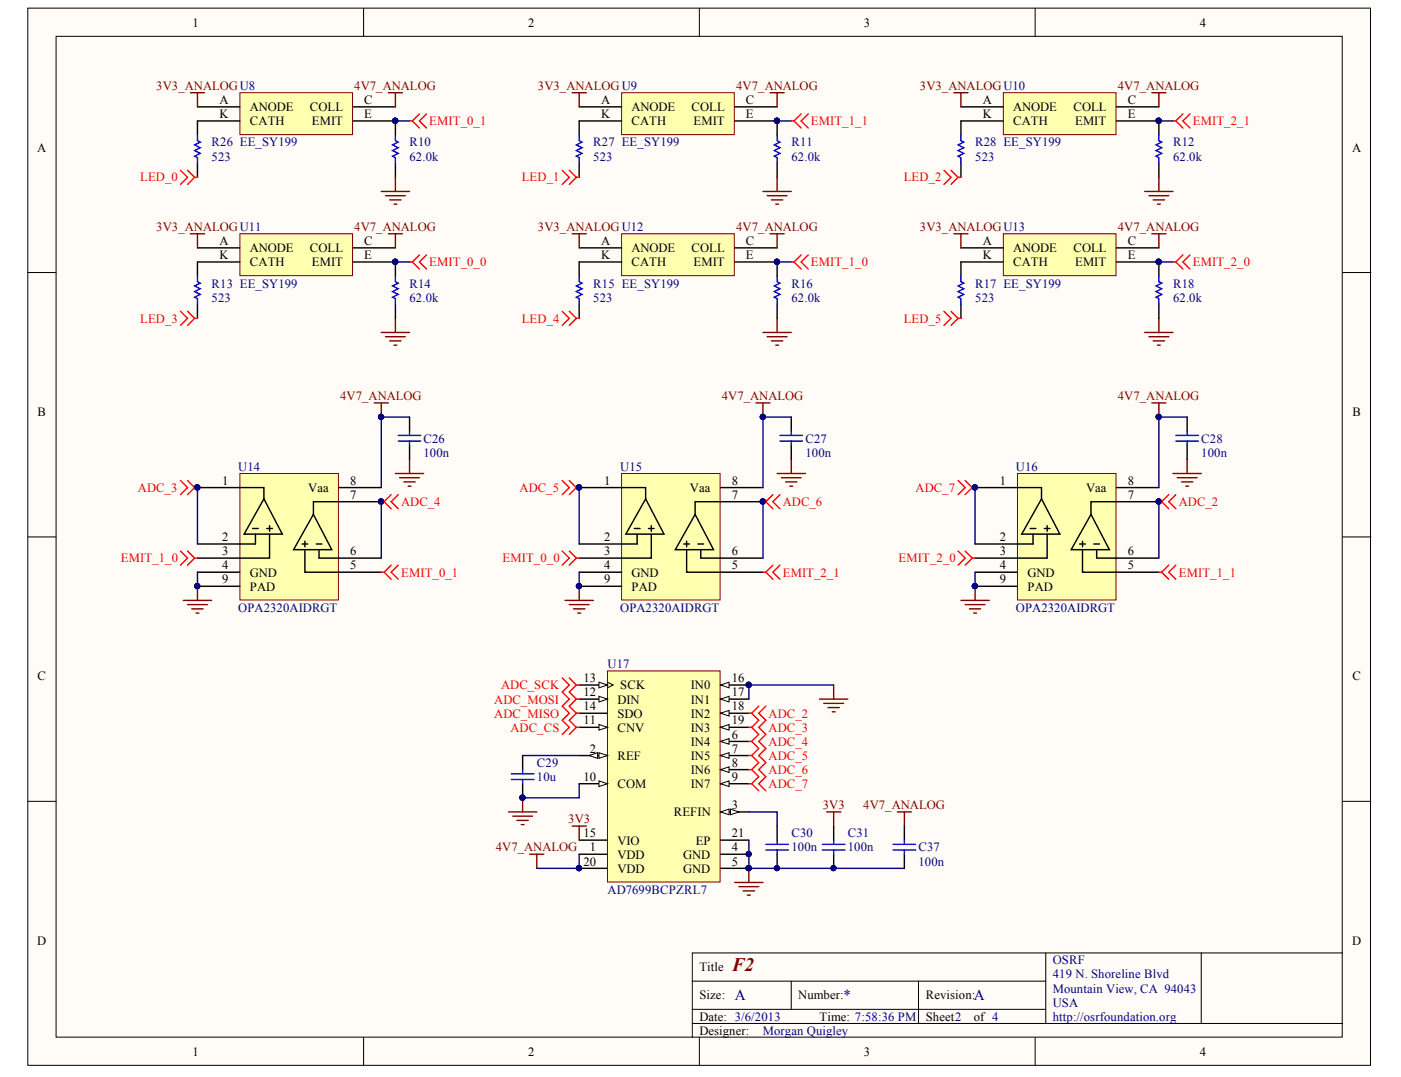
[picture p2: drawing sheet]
<svg xmlns="http://www.w3.org/2000/svg" width="273mm" height="210mm" viewBox="0 0 273 210" stroke-linecap="round" stroke-linejoin="round" font-family="sans-serif">
<g fill="#fffcf8" stroke="#000" stroke-width=".19">
<path d="M5.4 1.6h261.7v206h-261.7z"/>
<path d="M10.9 7.1h250.7v195h-250.7z"/>
</g>
<g fill="none" stroke="#000" stroke-width=".19">
<path d="M70.9 1.6v5.5M136.3 1.6v5.5M201.7 1.6v5.5M5.4 53.1h5.5M261.7 53.1h5.5M5.4 104.6h5.5M261.7 104.6h5.5M5.4 156.2h5.5M261.7 156.2h5.5M134.9 191.2h68.9M134.9 199.5h126.8M134.9 196.7h68.9"/>
<path d="M154.2 191.2v5.5M179 191.2v8.3M203.8 185.7v13.8M234.1 185.7h-99.2v16.5M261.7 185.7h-27.6v13.8M70.9 202.2v5.5M136.3 202.2v5.5M201.7 202.2v5.5"/>
</g>
<path d="M46.8 18.1h21.9v8.1h-21.9z" fill="#ffffb0" stroke="#800000" stroke-width=".19"/>
<path d="M38.5 23.6h8.3M38.5 20.8h8.3M68.8 23.6h8.3M68.8 20.8h8.3" fill="none" stroke="#000" stroke-width=".28"/>
<circle cx="77" cy="23.5" r=".51" fill="#000080" stroke="#000080" stroke-width=".19"/>
<path d="M46.8 45.6h21.9v8.1h-21.9z" fill="#ffffb0" stroke="#800000" stroke-width=".19"/>
<path d="M77.1 23.6v2.7M77.1 31.8v2.8M38.5 51.1h8.3M38.5 48.3h8.3M68.8 51.1h8.3v2.7M68.8 48.3h8.3M77.1 59.3v2.7" fill="none" stroke="#000" stroke-width=".28"/>
<g fill="#000080" stroke="#000080" stroke-width=".19">
<circle cx="77" cy="51" r=".51"/>
<circle cx="77" cy="23.5" r=".51"/>
</g>
<path d="M74.3 37.3h5.5M75.1 38.1h3.9M76 39h2.2M76.8 39.8h.5M77.1 34.6v2.7M74.3 64.8h5.5M75.1 65.6h3.9M76 66.4h2.2M76.8 67.3h.5M77.1 62v2.8" fill="none" stroke="#800000" stroke-width=".28"/>
<path d="M77.1 26.3v1.1l.5 .3-1.1 .5 1.1 .6-1.1 .5 1.1 .6-1.1 .5 .6 .3v1.1M77.1 53.8v1.1l.5 .3-1.1 .5 1.1 .6-1.1 .5 1.1 .6-1.1 .5 .6 .3v1.1" fill="none" stroke="#00f" stroke-width=".28"/>
<path d="M79.8 23.6h.6M80.4 23.6l1.3 1.3M81.7 22.2l-1.3 1.4M83.1 22.2l-1.4 1.4 1.4 1.3M79.8 51.1h.6M80.4 51.1l1.3 1.3M81.7 49.7l-1.3 1.4M83.1 49.7l-1.4 1.4 1.4 1.3" fill="none" stroke="#f00" stroke-width=".28"/>
<path d="M77.1 23.6h2.7M77.1 51.1h2.7" fill="none" stroke="#000080" stroke-width=".28"/>
<path d="M121.1 18.1h22v8.1h-22z" fill="#ffffb0" stroke="#800000" stroke-width=".19"/>
<path d="M112.9 23.6h8.2M112.9 20.8h8.2M143.2 23.6h8.3M143.2 20.8h8.3" fill="none" stroke="#000" stroke-width=".28"/>
<circle cx="151.4" cy="23.5" r=".51" fill="#000080" stroke="#000080" stroke-width=".19"/>
<path d="M121.1 45.6h22v8.1h-22z" fill="#ffffb0" stroke="#800000" stroke-width=".19"/>
<path d="M151.5 23.6v2.7M151.5 31.8v2.8M112.9 51.1h8.2M112.9 48.3h8.2M143.2 51.1h8.3v2.7M143.2 48.3h8.3M151.5 59.3v2.7" fill="none" stroke="#000" stroke-width=".28"/>
<g fill="#000080" stroke="#000080" stroke-width=".19">
<circle cx="151.4" cy="51" r=".51"/>
<circle cx="151.4" cy="23.5" r=".51"/>
</g>
<path d="M148.7 37.3h5.5M149.5 38.1h3.9M150.4 39h2.2M151.2 39.8h.5M151.5 34.6v2.7M148.7 64.8h5.5M149.5 65.6h3.9M150.4 66.4h2.2M151.2 67.3h.5M151.5 62v2.8" fill="none" stroke="#800000" stroke-width=".28"/>
<path d="M151.5 26.3v1.1l.5 .3-1.1 .5 1.1 .6-1.1 .5 1.1 .6-1.1 .5 .6 .3v1.1M151.5 53.8v1.1l.5 .3-1.1 .5 1.1 .6-1.1 .5 1.1 .6-1.1 .5 .6 .3v1.1" fill="none" stroke="#00f" stroke-width=".28"/>
<path d="M154.2 23.6h.6M154.8 23.6l1.3 1.3M156.1 22.2l-1.3 1.4M157.5 22.2l-1.4 1.4 1.4 1.3M154.2 51.1h.6M154.8 51.1l1.3 1.3M156.1 49.7l-1.3 1.4M157.5 49.7l-1.4 1.4 1.4 1.3" fill="none" stroke="#f00" stroke-width=".28"/>
<path d="M151.5 23.6h2.7M151.5 51.1h2.7" fill="none" stroke="#000080" stroke-width=".28"/>
<path d="M195.5 18.1h22v8.1h-22z" fill="#ffffb0" stroke="#800000" stroke-width=".19"/>
<path d="M187.3 23.6h8.2M187.3 20.8h8.2M217.6 23.6h8.3M217.6 20.8h8.3" fill="none" stroke="#000" stroke-width=".28"/>
<circle cx="225.8" cy="23.5" r=".51" fill="#000080" stroke="#000080" stroke-width=".19"/>
<path d="M195.5 45.6h22v8.1h-22z" fill="#ffffb0" stroke="#800000" stroke-width=".19"/>
<path d="M225.9 23.6v2.7M225.9 31.8v2.8M187.3 51.1h8.2M187.3 48.3h8.2M217.6 51.1h8.3v2.7M217.6 48.3h8.3M225.9 59.3v2.7" fill="none" stroke="#000" stroke-width=".28"/>
<g fill="#000080" stroke="#000080" stroke-width=".19">
<circle cx="225.8" cy="51" r=".51"/>
<circle cx="225.8" cy="23.5" r=".51"/>
</g>
<g fill="none" stroke="#800000" stroke-width=".28">
<path d="M75.7 18.1h2.7M77.1 18.1v2.7M150.1 18.1h2.7M151.5 18.1v2.7M224.5 18.1h2.7M225.9 18.1v2.7M223.1 37.3h5.5M223.9 38.1h3.9M224.8 39h2.2M225.6 39.8h.5M225.9 34.6v2.7M75.7 45.6h2.7"/>
<path d="M77.1 45.6v2.7M150.1 45.6h2.7M151.5 45.6v2.7M224.5 45.6h2.7M225.9 45.6v2.7M223.1 64.8h5.5M223.9 65.6h3.9M224.8 66.4h2.2M225.6 67.3h.5M225.9 62v2.8"/>
</g>
<path d="M225.9 26.3v1.1l.5 .3-1.1 .5 1.1 .6-1.1 .5 1.1 .6-1.1 .5 .6 .3v1.1M225.9 53.8v1.1l.5 .3-1.1 .5 1.1 .6-1.1 .5 1.1 .6-1.1 .5 .6 .3v1.1" fill="none" stroke="#00f" stroke-width=".28"/>
<path d="M228.6 23.6h.6M229.2 23.6l1.3 1.3M230.5 22.2l-1.3 1.4M231.9 22.2l-1.4 1.4 1.4 1.3M228.6 51.1h.6M229.2 51.1l1.3 1.3M230.5 49.7l-1.3 1.4M231.9 49.7l-1.4 1.4 1.4 1.3" fill="none" stroke="#f00" stroke-width=".28"/>
<path d="M225.9 23.6h2.7M225.9 51.1h2.7" fill="none" stroke="#000080" stroke-width=".28"/>
<path d="M118.4 130.8h22v41.1h-22z" fill="#ffffb0" stroke="#800000" stroke-width=".19"/>
<path d="M112.9 147.2h5.5M112.9 166.5h5.5" fill="none" stroke="#000" stroke-width=".28"/>
<g fill="#fffcf8" stroke="#000" stroke-width=".19">
<path d="M116.7 146.7l1.7 .5-1.7 .6z"/>
<path d="M114.8 147.2l1.7-.5v1.1z"/>
</g>
<path d="M140.4 158.2h5.5" fill="none" stroke="#000" stroke-width=".28"/>
<g fill="#fffcf8" stroke="#000" stroke-width=".19">
<path d="M140.4 158.2l1.7-.5v1.1z"/>
<path d="M142.4 157.7l1.6 .5-1.6 .6z"/>
</g>
<path d="M140.4 144.5h5.5M140.4 166.5h5.5M140.4 169.2h5.5" fill="none" stroke="#000" stroke-width=".28"/>
<g fill="#000080" stroke="#000080" stroke-width=".19">
<circle cx="145.9" cy="166.4" r=".51"/>
<circle cx="145.9" cy="169.2" r=".51"/>
</g>
<path d="M140.4 144.5l1.7-.5v1.1z" fill="#fffcf8" stroke="#000" stroke-width=".19"/>
<path d="M140.4 147.2h5.5" fill="none" stroke="#000" stroke-width=".28"/>
<path d="M140.4 147.2l1.7-.5v1.1z" fill="#fffcf8" stroke="#000" stroke-width=".19"/>
<path d="M140.4 150h5.5" fill="none" stroke="#000" stroke-width=".28"/>
<path d="M140.4 150l1.7-.6v1.1z" fill="#fffcf8" stroke="#000" stroke-width=".19"/>
<path d="M140.4 152.7h5.5" fill="none" stroke="#000" stroke-width=".28"/>
<path d="M140.4 152.7l1.7-.5v1.1z" fill="#fffcf8" stroke="#000" stroke-width=".19"/>
<path d="M112.9 152.7h5.5" fill="none" stroke="#000" stroke-width=".28"/>
<path d="M116.7 152.2l1.7 .5-1.7 .6z" fill="#fffcf8" stroke="#000" stroke-width=".19"/>
<path d="M112.9 141.8h5.5" fill="none" stroke="#000" stroke-width=".28"/>
<path d="M116.7 141.2l1.7 .6-1.7 .5z" fill="#fffcf8" stroke="#000" stroke-width=".19"/>
<path d="M112.9 136.3h5.5" fill="none" stroke="#000" stroke-width=".28"/>
<path d="M116.7 135.7l1.7 .6-1.7 .5z" fill="#fffcf8" stroke="#000" stroke-width=".19"/>
<path d="M112.9 133.5h5.5" fill="none" stroke="#000" stroke-width=".28"/>
<path d="M118.4 133l1.1 .5-1.1 .6" fill="none" stroke="#000" stroke-width=".19"/>
<path d="M116.7 133l1.7 .5-1.7 .6z" fill="#fffcf8" stroke="#000" stroke-width=".19"/>
<path d="M112.9 139h5.5M140.4 133.5h5.5M112.9 163.7h5.5" fill="none" stroke="#000" stroke-width=".28"/>
<path d="M140.4 133.5l1.7-.5v1.1z" fill="#fffcf8" stroke="#000" stroke-width=".19"/>
<circle cx="145.9" cy="133.5" r=".51" fill="#000080" stroke="#000080" stroke-width=".19"/>
<path d="M140.4 136.3h5.5" fill="none" stroke="#000" stroke-width=".28"/>
<path d="M140.4 136.3l1.7-.6v1.1z" fill="#fffcf8" stroke="#000" stroke-width=".19"/>
<path d="M140.4 139h5.5" fill="none" stroke="#000" stroke-width=".28"/>
<path d="M140.4 139l1.7-.5v1.1z" fill="#fffcf8" stroke="#000" stroke-width=".19"/>
<path d="M140.4 141.8h5.5" fill="none" stroke="#000" stroke-width=".28"/>
<path d="M140.4 141.8l1.7-.6v1.1z" fill="#fffcf8" stroke="#000" stroke-width=".19"/>
<path d="M101.9 147.2v2.8M101.9 152.7v2.8M112.9 169.2h5.5M140.4 163.7h5.5" fill="none" stroke="#000" stroke-width=".28"/>
<g fill="#000080" stroke="#000080" stroke-width=".19">
<circle cx="112.8" cy="169.2" r=".51"/>
<circle cx="145.9" cy="166.4" r=".51"/>
<circle cx="145.9" cy="169.2" r=".51"/>
<circle cx="145.9" cy="133.5" r=".51"/>
<circle cx="101.8" cy="155.5" r=".51"/>
</g>
<g fill="none" stroke="#800000" stroke-width=".28">
<path d="M99.1 158.2h5.5M99.9 159.1h3.9M100.8 159.9h2.2M101.9 155.5v2.7M161.1 158.2h2.8M162.5 158.2v2.8M174.9 158.2h2.7M176.3 158.2v2.8M101.6 160.7h.5M103.2 166.5h2.8M104.6 166.5v2.7M111.5 161h2.8"/>
<path d="M112.9 161v2.7M143.2 172h5.5M144 172.8h3.9M144.8 173.6h2.3M145.7 174.5h.5M145.9 169.2v2.8"/>
</g>
<path d="M109.6 132.1l1.4 1.4-1.4 1.4 1.4 1.4-1.4 1.3 1.4 1.4-1.4 1.4 1.4 1.4-1.4 1.3M111 132.1l1.3 1.4M112.3 133.5l-1.3 1.4 1.3 1.4M112.3 133.5h.6M112.3 136.3l-1.3 1.3 1.3 1.4M112.3 136.3h.6M112.3 139l-1.3 1.4 1.3 1.4M112.3 139h.6M112.3 141.8l-1.3 1.3M112.3 141.8h.6" fill="none" stroke="#f00" stroke-width=".28"/>
<path d="M101.9 147.2h11M112.9 152.7v2.8h-11M145.9 158.2h5.6v2.8" fill="none" stroke="#000080" stroke-width=".28"/>
<path d="M99.7 150.8h4.4M99.7 151.9h4.4M101.9 150v.8M101.9 151.9v.8" fill="none" stroke="#00f" stroke-width=".28"/>
<path d="M46.8 92.3h19.2v24.6h-19.2z" fill="#ffffb0" stroke="#800000" stroke-width=".19"/>
<g fill="none" stroke="#000" stroke-width=".28">
<path d="M38.5 95h12.9v2.2M51.4 97.2l3.6 6.9h-7.4zM66 95h8.3M74.3 97.8h-13.2v2.5M38.5 111.5h8.3M38.5 114.3h8.3M49.2 103h1.1M49.8 104.1v1.9h-11.3M52 103h1.1M52.5 104.1v4.7h-14M52.5 102.5v1M58.9 106h1.1"/>
<path d="M59.4 107.1v4.4h14.9M59.4 105.5v1.1M61.1 100.3l3.6 6.8h-7.5zM61.6 106h1.1M62.2 107.1v1.7h12.1"/>
</g>
<g fill="#000080" stroke="#000080" stroke-width=".19">
<circle cx="38.4" cy="95" r=".51"/>
<circle cx="74.3" cy="97.7" r=".51"/>
<circle cx="38.4" cy="114.2" r=".51"/>
<circle cx="74.3" cy="81.2" r=".51"/>
<circle cx="145.9" cy="169.2" r=".51"/>
<circle cx="112.8" cy="169.2" r=".51"/>
</g>
<path d="M72.9 78.5h2.8M74.3 78.5v2.8M77.1 92.3h5.5M77.9 93.1h3.8M78.7 93.9h2.2M79.5 94.8h.6M79.8 89.5v2.8M35.7 117h5.5M36.6 117.8h3.8M37.4 118.7h2.2M38.2 119.5h.6M38.5 114.3v2.7" fill="none" stroke="#800000" stroke-width=".28"/>
<path d="M38.5 95v11M74.3 97.8v11M79.8 81.3h-5.5v13.7M38.5 111.5v2.8M112.9 166.5v2.7h-8.3M145.9 163.7v5.5h30.4" fill="none" stroke="#000080" stroke-width=".28"/>
<path d="M74.3 97.8h.6M74.9 97.8l1.3 1.4M76.2 96.4l-1.3 1.4M77.6 96.4l-1.4 1.4 1.4 1.4M74.3 111.5h.6M74.9 111.5l1.3 1.4M76.2 110.1l-1.3 1.4M77.6 110.1l-1.4 1.4 1.4 1.4" fill="none" stroke="#f00" stroke-width=".28"/>
<path d="M121.1 92.3h19.3v24.6h-19.3z" fill="#ffffb0" stroke="#800000" stroke-width=".19"/>
<g fill="none" stroke="#000" stroke-width=".28">
<path d="M112.9 95h12.9v2.2M125.8 97.2l3.6 6.9h-7.4zM140.4 95h8.3M148.7 97.8h-13.2v2.5M112.9 111.5h8.2M112.9 114.3h8.2M123.6 103h1.1M124.2 104.1v1.9h-11.3M126.4 103h1.1M126.9 104.1v4.7h-14M126.9 102.5v1M133.3 106h1.1"/>
<path d="M133.8 107.1v4.4h14.9M133.8 105.5v1.1M135.5 100.3l3.6 6.8h-7.5zM136 106h1.1M136.6 107.1v1.7h12.1"/>
</g>
<g fill="#000080" stroke="#000080" stroke-width=".19">
<circle cx="112.8" cy="95" r=".51"/>
<circle cx="148.7" cy="97.7" r=".51"/>
<circle cx="112.8" cy="114.2" r=".51"/>
<circle cx="148.7" cy="81.2" r=".51"/>
</g>
<path d="M147.3 78.5h2.8M148.7 78.5v2.8M151.5 92.3h5.5M152.3 93.1h3.8M153.1 93.9h2.2M153.9 94.8h.6M154.2 89.5v2.8M110.1 117h5.5M111 117.8h3.8M111.8 118.7h2.2M112.6 119.5h.6M112.9 114.3v2.7" fill="none" stroke="#800000" stroke-width=".28"/>
<path d="M112.9 95v11M148.7 97.8v11M112.9 111.5v2.8" fill="none" stroke="#000080" stroke-width=".28"/>
<path d="M198.3 92.3h19.2v24.6h-19.2z" fill="#ffffb0" stroke="#800000" stroke-width=".19"/>
<g fill="none" stroke="#000" stroke-width=".28">
<path d="M38.5 23.6v2.7M38.5 31.8v2.8M112.9 23.6v2.7M112.9 31.8v2.8M187.3 23.6v2.7M187.3 31.8v2.8M38.5 51.1v2.7M38.5 59.3v2.7M112.9 51.1v2.7M112.9 59.3v2.7M187.3 51.1v2.7M187.3 59.3v2.7"/>
<path d="M79.8 81.3v2.7M79.8 86.8v2.7M154.2 81.3v2.7M154.2 86.8v2.7M190 95h13v2.2M203 97.2l3.6 6.9h-7.5zM217.6 95h8.3M225.9 97.8h-13.3v2.5M231.4 81.3v2.7M231.4 86.8v2.7M190 111.5h8.3M190 114.3h8.3"/>
<path d="M200.8 103h1.1M201.3 104.1v1.9h-11.3M203.5 103h1.1M204.1 104.1v4.7h-14.1M204.1 102.5v1M210.4 106h1.1M211 107.1v4.4h14.9M211 105.5v1.1M212.6 100.3l3.6 6.8h-7.4zM213.2 106h1.1M213.7 107.1v1.7h12.2M151.5 161v2.7"/>
<path d="M151.5 166.5v2.7M162.5 161v2.7M162.5 166.5v2.7M176.3 161v2.7M176.3 166.5v2.7"/>
</g>
<g fill="#000080" stroke="#000080" stroke-width=".19">
<circle cx="190" cy="95" r=".51"/>
<circle cx="225.8" cy="97.7" r=".51"/>
<circle cx="190" cy="114.2" r=".51"/>
<circle cx="225.8" cy="81.2" r=".51"/>
<circle cx="148.7" cy="81.2" r=".51"/>
<circle cx="145.9" cy="133.5" r=".51"/>
<circle cx="162.4" cy="169.2" r=".51"/>
<circle cx="151.4" cy="169.2" r=".51"/>
<circle cx="112.8" cy="95" r=".51"/>
<circle cx="38.4" cy="95" r=".51"/>
<circle cx="148.7" cy="97.7" r=".51"/>
</g>
<g fill="none" stroke="#800000" stroke-width=".28">
<path d="M37.1 18.1h2.8M38.5 18.1v2.7M111.5 18.1h2.8M112.9 18.1v2.7M185.9 18.1h2.8M187.3 18.1v2.7M37.1 45.6h2.8M38.5 45.6v2.7M111.5 45.6h2.8M112.9 45.6v2.7M185.9 45.6h2.8M187.3 45.6v2.7"/>
<path d="M224.5 78.5h2.7M225.9 78.5v2.8M228.6 92.3h5.5M229.4 93.1h3.9M230.3 93.9h2.2M231.1 94.8h.5M231.4 89.5v2.8M187.3 117h5.5M188.1 117.8h3.9M188.9 118.7h2.2M189.8 119.5h.5M190 114.3v2.7"/>
<path d="M159.7 136.3h5.5M160.6 137.1h3.8M161.4 137.9h2.2M162.2 138.7h.6M162.5 133.5v2.8"/>
</g>
<path d="M154.2 81.3h-5.5v13.7M190 95v11M225.9 97.8v11M231.4 81.3h-5.5v13.7M190 111.5v2.8M162.5 133.5h-16.6v2.8" fill="none" stroke="#000080" stroke-width=".28"/>
<g fill="none" stroke="#f00" stroke-width=".28">
<path d="M35.2 33.2l1.4 1.4-1.4 1.3M36.6 33.2l1.3 1.4M37.9 34.6l-1.3 1.3M37.9 34.6h.6M109.6 33.2l1.4 1.4-1.4 1.3M111 33.2l1.3 1.4M112.3 34.6h.6M112.3 34.6l-1.3 1.3M184 33.2l1.4 1.4-1.4 1.3M185.4 33.2l1.3 1.4M186.7 34.6h.6M186.7 34.6l-1.3 1.3"/>
<path d="M35.2 60.7l1.4 1.3-1.4 1.4M36.6 60.7l1.3 1.3M37.9 62l-1.3 1.4M37.9 62h.6M109.6 60.7l1.4 1.3-1.4 1.4M111 60.7l1.3 1.3M112.3 62h.6M112.3 62l-1.3 1.4M184 60.7l1.4 1.3-1.4 1.4M185.4 60.7l1.3 1.3M186.7 62h.6M186.7 62l-1.3 1.4"/>
<path d="M35.2 93.7l1.4 1.3-1.4 1.4M36.6 93.7l1.3 1.3M37.9 95h.6M37.9 95l-1.3 1.4M109.6 93.7l1.4 1.3-1.4 1.4M111 93.7l1.3 1.3M112.3 95h.6M112.3 95l-1.3 1.4M148.7 97.8h.6M149.3 97.8l1.3 1.4M150.6 96.4l-1.3 1.4M152 96.4l-1.4 1.4 1.4 1.4"/>
<path d="M186.7 93.7l1.4 1.3-1.4 1.4M188.1 93.7l1.4 1.3M189.5 95l-1.4 1.4M189.5 95h.5M225.9 97.8h.5M226.4 97.8l1.4 1.4M227.8 96.4l-1.4 1.4M229.2 96.4l-1.4 1.4 1.4 1.4M35.2 107.4l1.4 1.4-1.4 1.3M36.6 107.4l1.3 1.4M37.9 108.8h.6M37.9 108.8l-1.3 1.3"/>
<path d="M109.6 107.4l1.4 1.4-1.4 1.3M111 107.4l1.3 1.4M112.3 108.8h.6M112.3 108.8l-1.3 1.3M148.7 111.5h.6M149.3 111.5l1.3 1.4M150.6 110.1l-1.3 1.4M152 110.1l-1.4 1.4 1.4 1.4M186.7 107.4l1.4 1.4-1.4 1.3M188.1 107.4l1.4 1.4M189.5 108.8l-1.4 1.3M189.5 108.8h.5"/>
<path d="M225.9 111.5h.5M226.4 111.5l1.4 1.4M227.8 110.1l-1.4 1.4M229.2 110.1l-1.4 1.4 1.4 1.4M145.9 139h.6M146.5 139l1.4 1.4-1.4 1.4M147.9 137.6l-1.4 1.4M149.3 137.6l-1.4 1.4 1.4 1.4-1.4 1.4 1.4 1.3-1.4 1.4 1.4 1.4-1.4 1.3 1.4 1.4-1.4 1.4 1.4 1.4-1.4 1.3 1.4 1.4M145.9 141.8h.6M145.9 144.5h.6M145.9 147.2h.6M145.9 150h.6"/>
<path d="M145.9 152.7h.6M146.5 141.8l1.4 1.3-1.4 1.4M146.5 144.5l1.4 1.4-1.4 1.3M146.5 147.2l1.4 1.4-1.4 1.4M146.5 150l1.4 1.4-1.4 1.3M146.5 152.7l1.4 1.4"/>
</g>
<g fill="none" stroke="#00f" stroke-width=".28">
<path d="M38.5 26.3v1.1l.5 .3-1.1 .5 1.1 .6-1.1 .5 1.1 .6-1.1 .5 .6 .3v1.1M112.9 26.3v1.1l.5 .3-1.1 .5 1.1 .6-1.1 .5 1.1 .6-1.1 .5 .6 .3v1.1M187.3 26.3v1.1l.5 .3-1.1 .5 1.1 .6-1.1 .5 1.1 .6-1.1 .5 .6 .3v1.1M38.5 53.8v1.1l.5 .3-1.1 .5 1.1 .6-1.1 .5 1.1 .6-1.1 .5 .6 .3v1.1M112.9 53.8v1.1l.5 .3-1.1 .5 1.1 .6-1.1 .5 1.1 .6-1.1 .5 .6 .3v1.1M187.3 53.8v1.1l.5 .3-1.1 .5 1.1 .6-1.1 .5 1.1 .6-1.1 .5 .6 .3v1.1M77.6 84.9h4.4M77.6 86h4.4M79.8 84v.9M79.8 86v.8M152 84.9h4.4M152 86h4.4"/>
<path d="M154.2 84v.9M154.2 86v.8M229.2 84.9h4.4M229.2 86h4.4M231.4 84v.9M231.4 86v.8M149.3 164.6h4.4M149.3 165.7h4.4M151.5 163.7v.9M151.5 165.7v.8M160.3 164.6h4.4M160.3 165.7h4.4"/>
<path d="M162.5 163.7v.9M162.5 165.7v.8M174.1 164.6h4.4M174.1 165.7h4.4M176.3 163.7v.9M176.3 165.7v.8"/>
</g>
<text font-size="3.7" fill="#800000" x="142.6" y="189.3">F2</text>
<g font-size="3" fill="#000080">
<text x="143.2" y="195">A</text>
<text x="164.4" y="195">*</text>
<text x="189.8" y="195">A</text>
</g>
<g font-size="2.5">
<text x="37.5" y="5.2">1</text>
<text x="102.9" y="5.2">2</text>
<text x="168.4" y="5.2">3</text>
<text x="233.8" y="5.2">4</text>
<text x="42.8" y="23.1">K</text>
<text x="42.8" y="20.3">A</text>
<text x="48.7" y="21.7">ANODE</text>
<text x="60.4" y="21.7">COLL</text>
<text x="71" y="23.1">E</text>
<text x="71" y="20.3">C</text>
<text x="117.2" y="23.1">K</text>
<text x="117.2" y="20.3">A</text>
<text x="123.1" y="21.7">ANODE</text>
<text x="134.8" y="21.7">COLL</text>
<text x="145.4" y="23.1">E</text>
<text x="145.4" y="20.3">C</text>
<text x="191.5" y="23.1">K</text>
<text x="191.5" y="20.3">A</text>
<text x="197.4" y="21.7">ANODE</text>
<text x="209.2" y="21.7">COLL</text>
<text x="219.8" y="23.1">E</text>
<text x="219.8" y="20.3">C</text>
<text x="7.2" y="29.5">A</text>
<text x="48.7" y="24.4">CATH</text>
<text x="60.8" y="24.4">EMIT</text>
<text x="123.1" y="24.4">CATH</text>
<text x="135.2" y="24.4">EMIT</text>
<text x="197.4" y="24.4">CATH</text>
<text x="209.5" y="24.4">EMIT</text>
<text x="263.5" y="29.5">A</text>
<text x="42.8" y="47.7">A</text>
<text x="71" y="47.7">C</text>
<text x="117.2" y="47.7">A</text>
<text x="145.4" y="47.7">C</text>
<text x="191.5" y="47.7">A</text>
<text x="219.8" y="47.7">C</text>
<text x="42.8" y="50.5">K</text>
<text x="48.7" y="51.9">CATH</text>
<text x="48.7" y="49.2">ANODE</text>
<text x="60.4" y="49.2">COLL</text>
<text x="60.8" y="51.9">EMIT</text>
<text x="71" y="50.5">E</text>
<text x="117.2" y="50.5">K</text>
<text x="123.1" y="51.9">CATH</text>
<text x="123.1" y="49.2">ANODE</text>
<text x="134.8" y="49.2">COLL</text>
<text x="135.2" y="51.9">EMIT</text>
<text x="145.4" y="50.5">E</text>
<text x="191.5" y="50.5">K</text>
<text x="197.4" y="51.9">CATH</text>
<text x="197.4" y="49.2">ANODE</text>
<text x="209.2" y="49.2">COLL</text>
<text x="209.5" y="51.9">EMIT</text>
<text x="219.8" y="50.5">E</text>
<text x="7.3" y="81.1">B</text>
<text x="263.6" y="81.1">B</text>
<text x="43.3" y="94.5">1</text>
<text x="60.1" y="95.8">Vaa</text>
<text x="68.3" y="94.5">8</text>
<text x="117.7" y="94.5">1</text>
<text x="134.5" y="95.8">Vaa</text>
<text x="142.6" y="94.5">8</text>
<text x="194.8" y="94.5">1</text>
<text x="211.7" y="95.8">Vaa</text>
<text x="219.8" y="94.5">8</text>
<text x="68.3" y="97.2">7</text>
<text x="142.6" y="97.2">7</text>
<text x="219.8" y="97.2">7</text>
<text x="43.3" y="105.5">2</text>
<text x="117.7" y="105.5">2</text>
<text x="194.8" y="105.5">2</text>
<text x="43.3" y="108.2">3</text>
<text x="43.3" y="111">4</text>
<text x="43.3" y="113.7">9</text>
<text x="48.7" y="112.4">GND</text>
<text x="68.3" y="108.2">6</text>
<text x="68.3" y="111">5</text>
<text x="117.7" y="108.2">3</text>
<text x="117.7" y="111">4</text>
<text x="117.7" y="113.7">9</text>
<text x="123.1" y="112.4">GND</text>
<text x="142.6" y="108.2">6</text>
<text x="142.6" y="111">5</text>
<text x="194.8" y="108.2">3</text>
<text x="194.8" y="111">4</text>
<text x="194.8" y="113.7">9</text>
<text x="200.3" y="112.4">GND</text>
<text x="219.8" y="108.2">6</text>
<text x="219.8" y="111">5</text>
<text x="48.7" y="115.1">PAD</text>
<text x="123.1" y="115.1">PAD</text>
<text x="200.3" y="115.1">PAD</text>
<text x="7.3" y="132.6">C</text>
<text x="113.7" y="135.7">12</text>
<text x="113.7" y="133">13</text>
<text x="120.3" y="137.1">DIN</text>
<text x="120.9" y="134.4">SCK</text>
<text x="134.6" y="134.4">IN0</text>
<text x="134.6" y="137.1">IN1</text>
<text x="142.6" y="133">16</text>
<text x="142.6" y="135.7">17</text>
<text x="263.6" y="132.6">C</text>
<text x="113.7" y="141.2">11</text>
<text x="113.7" y="138.5">14</text>
<text x="120.3" y="142.6">CNV</text>
<text x="120.3" y="139.9">SDO</text>
<text x="134.6" y="139.9">IN2</text>
<text x="134.6" y="142.6">IN3</text>
<text x="142.6" y="143.9">6</text>
<text x="142.6" y="138.5">18</text>
<text x="142.6" y="141.2">19</text>
<text x="115" y="146.7">2</text>
<text x="120.3" y="148.1">REF</text>
<text x="134.6" y="145.3">IN4</text>
<text x="134.6" y="148.1">IN5</text>
<text x="142.6" y="146.7">7</text>
<text x="142.6" y="149.5">8</text>
<text x="113.7" y="152.2">10</text>
<text x="120.3" y="153.6">COM</text>
<text x="134.6" y="150.8">IN6</text>
<text x="134.6" y="153.6">IN7</text>
<text x="142.6" y="152.2">9</text>
<text x="131.3" y="159.1">REFIN</text>
<text x="142.6" y="157.7">3</text>
<text x="113.7" y="163.2">15</text>
<text x="115" y="165.9">1</text>
<text x="120.3" y="167.4">VDD</text>
<text x="120.3" y="164.6">VIO</text>
<text x="133.1" y="167.4">GND</text>
<text x="135.6" y="164.6">EP</text>
<text x="142.6" y="165.9">4</text>
<text x="142.6" y="163.2">21</text>
<text x="113.7" y="168.7">20</text>
<text x="120.3" y="170.1">VDD</text>
<text x="133.1" y="170.1">GND</text>
<text x="142.6" y="168.7">5</text>
<text x="7.2" y="184.2">D</text>
<text x="263.5" y="184.2">D</text>
<text x="136.3" y="189.3">Title</text>
<text x="136.3" y="194.8">Size:</text>
<text x="155.6" y="194.8">Number:</text>
<text x="180.4" y="194.8">Revision:</text>
<text x="136.3" y="198.9">Date: 3/6/2013</text>
<text x="136.3" y="201.7">Designer:</text>
<text x="159.7" y="198.9">Time: 7:58:36 PM</text>
<text x="180.4" y="198.9">Sheet2</text>
<text x="189.8" y="198.9">of 4</text>
<text x="37.5" y="205.8">1</text>
<text x="102.9" y="205.8">2</text>
<text x="168.4" y="205.8">3</text>
<text x="233.8" y="205.8">4</text>
</g>
<g font-size="2.5" fill="#800000">
<text x="30.5" y="17.5">3V3_ANALOGU8</text>
<text x="69" y="17.5">4V7_ANALOG</text>
<text x="104.8" y="17.5">3V3_ANALOGU9</text>
<text x="143.5" y="17.5">4V7_ANALOG</text>
<text x="179.3" y="17.5">3V3_ANALOGU10</text>
<text x="217.9" y="17.5">4V7_ANALOG</text>
<text x="30.5" y="45">3V3_ANALOGU11</text>
<text x="69" y="45">4V7_ANALOG</text>
<text x="104.8" y="45">3V3_ANALOGU12</text>
<text x="143.5" y="45">4V7_ANALOG</text>
<text x="179.3" y="45">3V3_ANALOGU13</text>
<text x="217.9" y="45">4V7_ANALOG</text>
<text x="66.3" y="78">4V7_ANALOG</text>
<text x="140.7" y="78">4V7_ANALOG</text>
<text x="217.9" y="78">4V7_ANALOG</text>
<text x="110.8" y="160.5">3V3</text>
<text x="160.4" y="157.7">3V3</text>
<text x="168.2" y="157.7">4V7_ANALOG</text>
<text x="96.6" y="165.9">4V7_ANALOG</text>
</g>
<g font-size="2.5" fill="#000080">
<text x="41.2" y="28.5">R26 EE_SY199</text>
<text x="79.8" y="28.5">R10</text>
<text x="115.6" y="28.5">R27 EE_SY199</text>
<text x="154.2" y="28.5">R11</text>
<text x="190.1" y="28.5">R28 EE_SY199</text>
<text x="228.6" y="28.5">R12</text>
<text x="41.2" y="31.3">523</text>
<text x="79.8" y="31.3">62.0k</text>
<text x="115.6" y="31.3">523</text>
<text x="154.2" y="31.3">62.0k</text>
<text x="190.1" y="31.3">523</text>
<text x="228.6" y="31.3">62.0k</text>
<text x="41.2" y="58.8">523</text>
<text x="41.2" y="56">R13 EE_SY199</text>
<text x="79.8" y="58.8">62.0k</text>
<text x="79.8" y="56">R14</text>
<text x="115.6" y="58.8">523</text>
<text x="115.6" y="56">R15 EE_SY199</text>
<text x="154.2" y="58.8">62.0k</text>
<text x="154.2" y="56">R16</text>
<text x="190.1" y="58.8">523</text>
<text x="190.1" y="56">R17 EE_SY199</text>
<text x="228.6" y="58.8">62.0k</text>
<text x="228.6" y="56">R18</text>
<text x="82.5" y="89">100n</text>
<text x="82.5" y="86.3">C26</text>
<text x="157" y="89">100n</text>
<text x="157" y="86.3">C27</text>
<text x="234.1" y="89">100n</text>
<text x="234.1" y="86.3">C28</text>
<text x="46.4" y="91.8">U14</text>
<text x="120.9" y="91.8">U15</text>
<text x="198" y="91.8">U16</text>
<text x="46.4" y="119.3">OPA2320AIDRGT</text>
<text x="120.9" y="119.3">OPA2320AIDRGT</text>
<text x="198" y="119.3">OPA2320AIDRGT</text>
<text x="118.4" y="130.2">U17</text>
<text x="104.6" y="149.5">C29</text>
<text x="104.6" y="152.2">10u</text>
<text x="154.2" y="165.9">100n</text>
<text x="154.2" y="163.2">C30</text>
<text x="165.2" y="165.9">100n</text>
<text x="165.2" y="163.2">C31</text>
<text x="179" y="165.9">C37</text>
<text x="179" y="168.7">100n</text>
<text x="118.4" y="174.2">AD7699BCPZRL7</text>
<text x="205.2" y="188">OSRF</text>
<text x="205.2" y="190.7">419 N. Shoreline Blvd</text>
<text x="205.2" y="193.4">Mountain View, CA 94043</text>
<text x="205.2" y="196.2">USA</text>
<text x="148.7" y="201.7">Morgan Quigley</text>
<text x="205.2" y="198.9">http://osrfoundation.org</text>
</g>
<g font-size="2.5" fill="#f00">
<text x="83.7" y="24.4">EMIT_0_1</text>
<text x="158" y="24.4">EMIT_1_1</text>
<text x="232.5" y="24.4">EMIT_2_1</text>
<text x="27.3" y="35.4">LED_0</text>
<text x="101.7" y="35.4">LED_1</text>
<text x="176.1" y="35.4">LED_2</text>
<text x="83.7" y="51.9">EMIT_0_0</text>
<text x="158" y="51.9">EMIT_1_0</text>
<text x="232.5" y="51.9">EMIT_2_0</text>
<text x="27.3" y="62.9">LED_3</text>
<text x="101.7" y="62.9">LED_4</text>
<text x="176.1" y="62.9">LED_5</text>
<text x="26.9" y="95.8">ADC_3</text>
<text x="101.3" y="95.8">ADC_5</text>
<text x="178.4" y="95.8">ADC_7</text>
<text x="78.2" y="98.6">ADC_4</text>
<text x="152.6" y="98.6">ADC_6</text>
<text x="229.7" y="98.6">ADC_2</text>
<text x="23.6" y="109.6">EMIT_1_0</text>
<text x="78.2" y="112.4">EMIT_0_1</text>
<text x="97.9" y="109.6">EMIT_0_0</text>
<text x="152.6" y="112.4">EMIT_2_1</text>
<text x="175.1" y="109.6">EMIT_2_0</text>
<text x="229.7" y="112.4">EMIT_1_1</text>
<text x="96.3" y="137.1">ADC_MOSI</text>
<text x="97.7" y="134.4">ADC_SCK</text>
<text x="96.3" y="139.9">ADC_MISO</text>
<text x="99.5" y="142.6">ADC_CS</text>
<text x="149.8" y="139.9">ADC_2</text>
<text x="149.8" y="142.6">ADC_3</text>
<text x="149.8" y="145.3">ADC_4</text>
<text x="149.8" y="148.1">ADC_5</text>
<text x="149.8" y="150.8">ADC_6</text>
<text x="149.8" y="153.6">ADC_7</text>
</g>
</svg>
